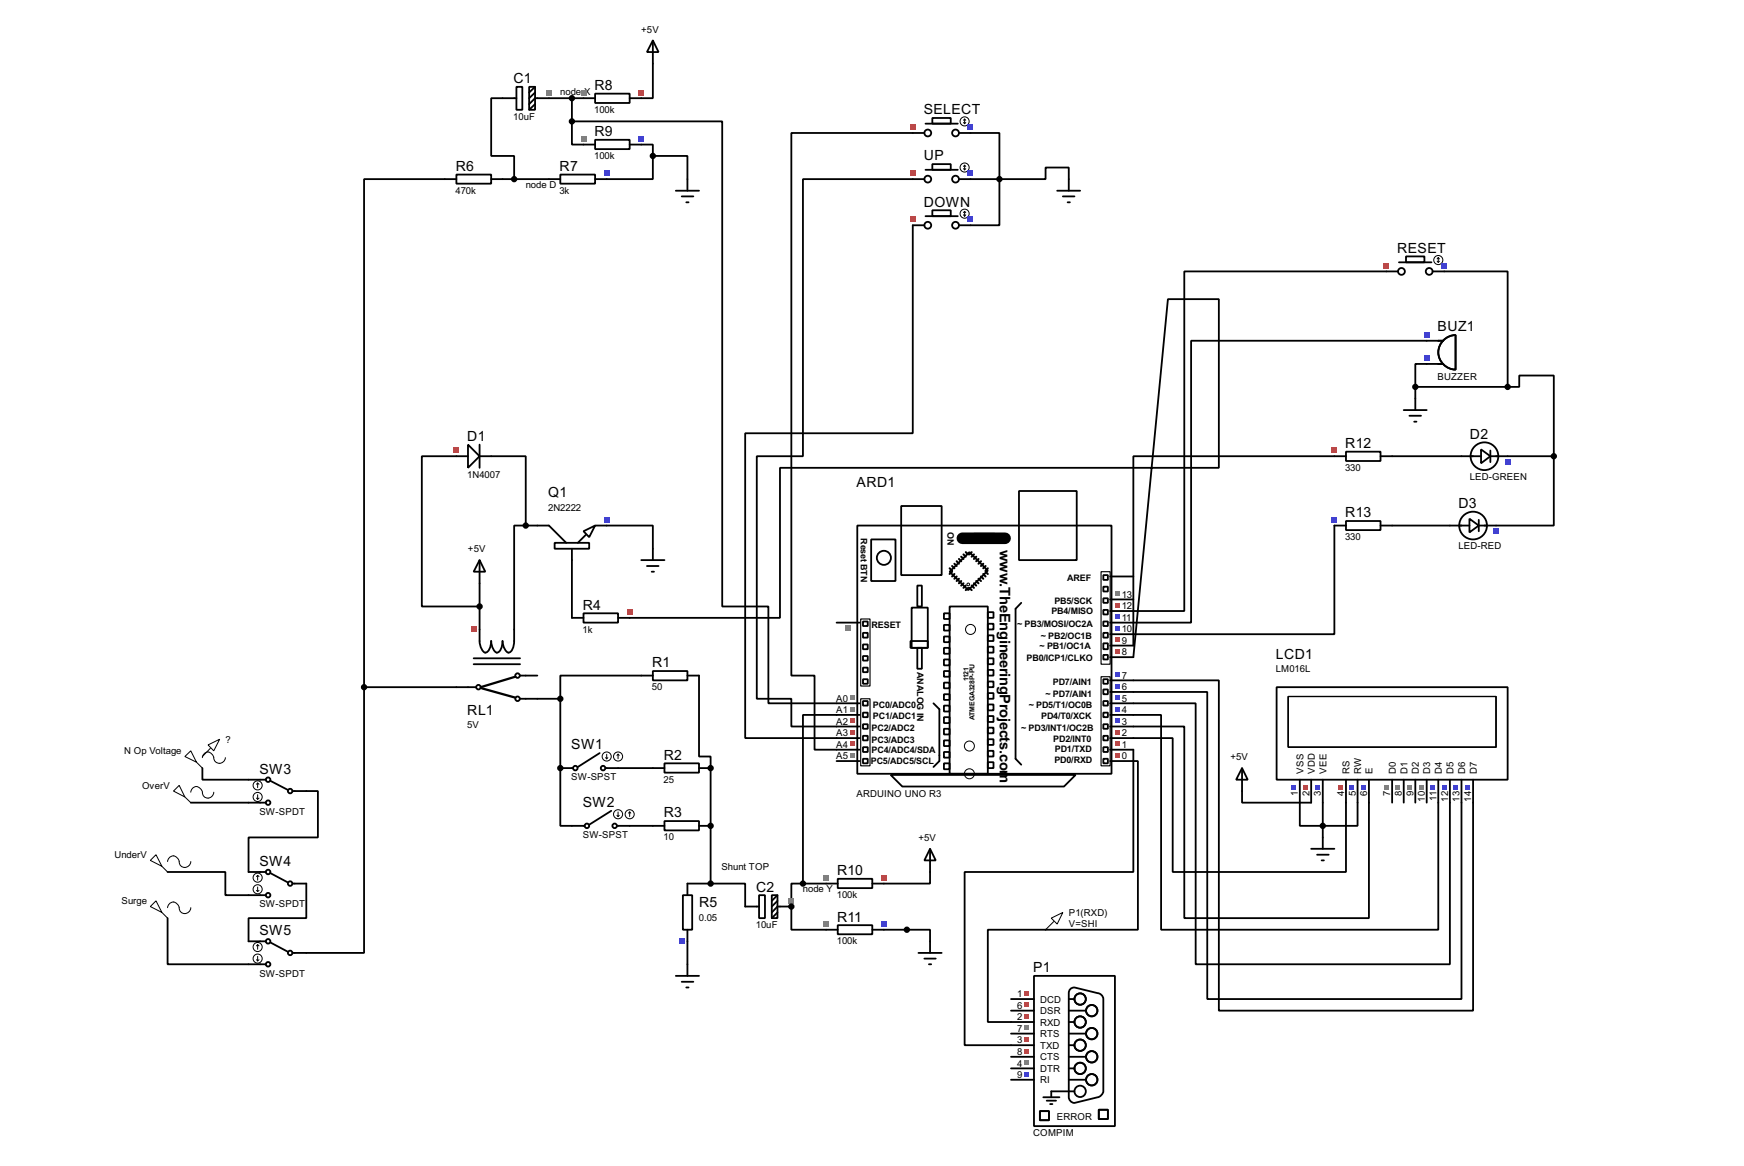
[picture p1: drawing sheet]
<svg xmlns="http://www.w3.org/2000/svg" width="383mm" height="256mm" viewBox="0 0 383 256" stroke-linecap="round" stroke-linejoin="round" font-family="sans-serif">
<g fill="none" stroke="#000" stroke-width=".4">
<path d="M143.6 14v7.6h-2.6M97.8 39.4h-17.7v111.8M110.5 21.6h-2.5v12.7h5.1v5.1M110.5 39.4h10.2M120.7 21.6h7.6M125.8 26.7v5.1h2.5M125.8 26.7h33v106.7h10.2v21.3h15M125.8 21.6v5.1M141 31.8h2.6v2.5M143.6 34.3v5.1h-10.2M143.6 34.3h7.6v5.1M200.7 29.3h-26.7v119.3h5.1v16.3h4.9"/>
<path d="M200.7 39.4h-24.1v61h-10.2v53.3h7.6v6.1h10M213.4 29.3h6.4v10.1M213.4 39.4h6.4M219.8 39.4v10.2h-6.4M219.8 39.4h10.1v-2.5h5.1v2.5M200.7 49.6v45.7h-36.8v67.1h20.1M304.9 59.7h-44.5v74.7h-11.2M317.6 59.7h13.9v25.4M313.7 75h-51.8v62h-12.7M311.2 85.1v2.6M311.2 85.1h20.3M313.7 80.1h-2.5v5"/>
<path d="M331.5 85.1h2.6v-2.5h7.6v17.8M100.4 100.4h-7.6v33h12.7M108 100.4h7.6v15.2M115.6 115.6h-2.5v22.9a8.7 8.7 0 0 1-.4 4.2 .87 .87 0 0 1-1.2 .7 3.3 3.3 0 0 1-1-2.4 2.35 2.35 0 0 1-1.2 2.6 2.75 2.75 0 0 1-1.3-2.6 2.37 2.37 0 0 1-1.3 2.6 2.75 2.75 0 0 1-1.2-2.6v-17.8M115.6 115.6h2.6M133.4 115.6h10.2v7.6M293.4 100.4h-44.2v41.6M293.4 115.6v23.9h-44.2M306.1 115.6h12.7M306.1 100.4h15.3M331.5 100.4h10.2M341.7 100.4v15.2h-12.7"/>
<path d="M105.5 123.2l1.2 2.6h-2.5zM125.8 123.2v12.7M138.5 135.9h33v-33h96.5v-37.1h-11.2l-7.6 78.8M141 123.2h5.1M142.3 124.5h2.5M143.3 125.8h.5M80.1 151.2v58.4h-12.7M80.1 151.2h24.6M104.2 144.8h10.2M104.2 146.1h10.2M114.4 153.7h8.8M114.4 148.6h3.8"/>
<path d="M123.2 153.7v28h2.6M141 148.6h-17.8v5.1M153.7 148.6v17.8h2.6v28M184 157.3h-7.4v37.1M249.2 149.7h18.8v72.6h55.9v-45.7M249.2 152.2h16.3v67.6h55.9v-43.2M249.2 154.7h13.7v57.4h55.9v-35.5M249.2 157.3h6.1v47.2h61v-27.9M249.2 159.8h11.2v42.2h40.6v-25.4M42 176.6h12.7M44.5 169v2.5h10.2M67.4 174h2.5v10.2h-15.2v7.6"/>
<path d="M135.9 169h7.7M249.2 162.4h8.7v29.4h38.1v-15.2M249.2 164.9v26.9h-37.1v38.1h10.2M249.2 167.4h1v37.1h-33v20.3h5.1M273.1 174v2.6h15.2M285.8 176.6v5.1h12.7v-5.1M290.9 176.6v7.6M36.9 191.8h12.7v5.1h5.1M67.4 194.4v7.6h-12.7v5.1M138.5 181.7h5.1M151.2 194.4h5.1M156.3 194.4h7.6v5"/>
<path d="M176.6 194.4h-2.6v10.1h7.7M176.6 194.4h5.1M204.5 191.8v2.6h-10.1M36.9 202v10.1h17.8M151.2 207.1v5M194.4 204.5h10.1v2.6"/>
<circle cx="105.2" cy="151.2" r=".5"/>
<circle cx="113.8" cy="153.7" r=".5"/>
<circle cx="113.8" cy="148.6" r=".5"/>
</g>
<g fill="#000">
<circle cx="123.2" cy="169" r=".2"/>
<circle cx="156.3" cy="169" r=".2"/>
<circle cx="156.3" cy="181.7" r=".2"/>
<circle cx="174" cy="199.4" r=".2"/>
</g>
<path d="M40.7 166.4l1.3-1.2 1.2 2.5zM43.2 167.7l1.3 1.3M44.5 166.7a1.25 1.25 0 0 1 1.3-1.3 1.25 1.25 0 0 1 1.2 1.3 1.28 1.28 0 0 0 1.3 1.2 1.28 1.28 0 0 0 1.3-1.2" fill="none" stroke="#000" stroke-width=".22"/>
<path d="M106 151.4l7.3 2.1M113.3 148.9l-7.6 2.3" fill="none" stroke="#000" stroke-width=".5"/>
<path d="M103.6 137.8h1.2v1.3h-1.2z" fill="#ff4040"/>
<g fill="none" stroke="#000" stroke-width=".4">
<path d="M118.2 115.6h2.5l3.8 3.8M122 119.4h7.6v1.3h-7.6zM128.3 116.9l2.6-1.3-1.3 2.6zM128.8 117.7l-1.7 1.7M130.9 115.6h2.5M125.8 120.7v2.5M141 148.6h2.6M143.6 147.6h7.6v2.1h-7.6zM151.2 148.6h2.5M123.2 169h2.8M131.9 165.7l-4.8 3M133.2 169h2.7"/>
<path d="M134.4 178.4l-4.8 3M143.6 169h2.5M146.1 167.9h7.6v2.1h-7.6zM153.7 169h2.6M125.8 181.7h2.8M135.7 181.7h2.8M143.6 181.7h2.5M146.1 180.6h7.6v2.1h-7.6zM153.7 181.7h2.6"/>
<circle cx="126.5" cy="169" r=".5"/>
<circle cx="132.6" cy="169" r=".5"/>
<circle cx="129" cy="181.7" r=".5"/>
<circle cx="135.1" cy="181.7" r=".5"/>
</g>
<g fill="none" stroke="#000" stroke-width=".22">
<path d="M133.2 166.7l.2 .2M133.4 165.9v1M133.7 166.7l-.3 .2M135.7 179.4l.2 .2M135.9 165.9l-.2 .3M135.9 165.9l.3 .3M135.9 165.9v1M135.9 178.6v1M136.2 179.4l-.3 .2M138.5 178.6l-.3 .3M138.5 178.6l.2 .3M138.5 178.6v1"/>
<circle cx="133.4" cy="166.4" r="1"/>
<circle cx="135.9" cy="166.4" r="1"/>
<circle cx="135.9" cy="179.1" r="1"/>
<circle cx="138.4" cy="179.1" r="1"/>
</g>
<circle cx="123.2" cy="169" r=".5" fill="#000" stroke="#000" stroke-width=".4"/>
<path d="M132.8 113.7h1.2v1.3h-1.2z" fill="#4040ff"/>
<path d="M125.8 135.9h2.5M128.3 134.9h7.6v2.1h-7.6zM135.9 135.9h2.6" fill="none" stroke="#000" stroke-width=".4"/>
<path d="M137.8 134h1.3v1.3h-1.3z" fill="#ff4040"/>
<circle cx="156.2" cy="169" r=".5" fill="#000" stroke="#000" stroke-width=".4"/>
<path d="M150.2 196.9h2v7.6h-2zM151.2 194.4v2.5M151.2 204.5v2.6" fill="none" stroke="#000" stroke-width=".4"/>
<path d="M149.3 206.4h1.2v1.3h-1.2z" fill="#4040ff"/>
<circle cx="156.2" cy="181.7" r=".5" fill="#000" stroke="#000" stroke-width=".4"/>
<g fill="none" stroke="#000" stroke-width=".4">
<path d="M188.5 115.6h55.9v54.6h-55.9zM191.6 118.7h5.3v9.1h-5.3zM198.2 111.3h8.9v15.2h-8.9zM214.2 117.4h4.5v2h-4.5zM224.1 108h12.7v15.2h-12.7zM184 137h5M189.8 139.2h1v1.1h-1zM189.8 136.7h1v1h-1zM200.5 133.7h3.5v8.8h-3.5zM201.7 128.8h1v4.6h-1zM207.6 134.9h1.2v1.3h-1.2zM207.6 137.5h1.2v1.2h-1.2z"/>
<path d="M208.8 133.4h8.4v36.8h-8.4zM208.8 125.8l4.4-4.3 4 4-4.3 4.3zM217.2 134.7h1.3v1.2h-1.3zM217.2 137.2h1.3v1.3h-1.3zM217.2 139.8h1.3v1.2h-1.3zM224.6 132.6l-1.3 1.3v33l1.3 1.3M242.6 126.5h1v1.1h-1zM242.6 131.6h1v1h-1zM242.6 134.2h1v1h-1zM242.6 136.7h1v1h-1zM242.6 139.2h1v1.1h-1zM242.6 129.1h1v1h-1z"/>
<path d="M244.1 139.5h5.1M244.1 137h5.1M244.1 134.4h5.1M244.1 131.9h5.1M244.1 126.8h5.1M184 159.8h5M184 157.3h5M184 154.7h5M189.8 144.3h1v1h-1zM189.8 149.4h1v1h-1zM189.8 146.9h1v1h-1zM189.8 141.8h1v1h-1z"/>
<path d="M189.8 154.2h1v1h-1zM189.8 156.8h1v1h-1zM189.8 159.3h1v1h-1zM200.2 141h3.8v1.5h-3.8zM201.7 142.5h1v4.6h-1zM205.3 154.7l1.3 1.3v11.4l-1.3 1.3M207.6 140h1.2v1.3h-1.2zM207.6 142.5h1.2v1.3h-1.2zM207.6 145.1h1.2v1.3h-1.2zM207.6 147.6h1.2v1.3h-1.2zM207.6 150.2h1.2v1.2h-1.2zM207.6 152.7h1.2v1.3h-1.2z"/>
<path d="M207.6 155.2h1.2v1.3h-1.2zM207.6 157.8h1.2v1.3h-1.2zM217.2 142.3h1.3v1.3h-1.3zM217.2 144.8h1.3v1.3h-1.3zM217.2 147.4h1.3v1.2h-1.3zM217.2 149.9h1.3v1.3h-1.3zM217.2 152.5h1.3v1.2h-1.3zM217.2 155h1.3v1.3h-1.3zM217.2 157.5h1.3v1.3h-1.3zM242.6 141.5h1v1.3h-1zM242.6 144.1h1v1h-1zM242.6 149.4h1v1h-1z"/>
<path d="M242.6 151.7h1v1h-1zM242.6 154.2h1v1h-1zM242.6 156.8h1v1h-1zM242.6 159.3h1v1h-1zM244.1 159.8h5.1M244.1 157.3h5.1M244.1 154.7h5.1M244.1 152.2h5.1M244.1 149.7h5.1M244.1 144.6h5.1M244.1 142h5.1M184 167.4h5"/>
<path d="M184 164.9h5M184 162.4h5M189.8 161.9h1v1h-1zM189.8 164.4h1v1h-1zM189.8 166.9h1v1h-1zM195.9 170.5h40.6l-2.5 2.5h-35.6zM207.6 160.3h1.2v1.3h-1.2zM207.6 162.9h1.2v1.2h-1.2zM207.6 165.4h1.2v1.3h-1.2zM207.6 167.9h1.2v1.3h-1.2zM217.2 160.1h1.3v1.2h-1.3zM217.2 162.6h1.3v1.3h-1.3z"/>
<path d="M217.2 165.2h1.3v1.2h-1.3zM217.2 167.7h1.3v1.3h-1.3zM242.6 161.9h1v1h-1zM242.6 164.4h1v1h-1zM242.6 166.9h1v1h-1zM244.1 167.4h5.1M244.1 164.9h5.1M244.1 162.4h5.1M148.6 214.7h5.1M149.9 216h2.6M150.9 217.2h.5M151.2 212.1v2.6"/>
<circle cx="194.3" cy="122.7" r="1.55"/>
</g>
<path d="M211.6 118.4h9.4" fill="none" stroke="#000" stroke-width="2.6"/>
<g fill="none" stroke="#000" stroke-width=".45">
<path d="M208.8 125l.6 .5M209.4 124.5l.5 .5M209.4 125.8l-.6 .5M209.9 124l.5 .5M209.9 126.3l-.5 .5M210.4 123.5l.5 .5M210.4 126.8l-.5 .5M210.9 123l.5 .5M210.9 127.3l-.5 .5M211.4 122.5l.5 .5M211.4 127.8l-.5 .5M211.9 122l.5 .5"/>
<path d="M211.9 128.3l-.5 .5M212.4 121.5l.5 .5M212.4 128.8l-.5 .5M212.9 129.3l-.5 .5M213.2 129.3l.5 .5M213.7 128.8l.5 .5M213.7 121.5l-.5 .5M214.2 128.3l.5 .5M214.2 122l-.5 .5M214.7 127.8l.5 .5M214.7 122.5l-.5 .5M215.2 127.3l.5 .5"/>
<path d="M215.2 123l-.5 .5M215.7 126.8l.5 .5M215.7 123.5l-.5 .5M216.2 126.3l.5 .5M216.2 124l-.5 .5M216.7 125.8l.5 .5M216.7 124.5l-.5 .5M217.2 125l-.5 .5"/>
</g>
<g fill="none" stroke="#000" stroke-width=".22">
<circle cx="212.9" cy="128.6" r=".3"/>
<circle cx="213.4" cy="138.5" r="1.1"/>
<circle cx="213.1" cy="170.2" r="1.1"/>
<circle cx="213.1" cy="164.1" r="1.1"/>
</g>
<path d="M189.3 136.2h2v14.7h-2zM242.1 125.8h2v20.3h-2zM189.3 153.7h2v14.8h-2zM242.1 148.9h2v19.6h-2z" fill="none" stroke="#000" stroke-width=".25"/>
<g fill="#ff4040">
<path d="M245.3 165.7h1v1h-1z"/>
<path d="M245.3 163.1h1v1h-1z"/>
<path d="M245.3 160.6h1v1h-1z"/>
</g>
<g fill="#4040ff">
<path d="M245.3 158h1v1.1h-1z"/>
<path d="M245.3 155.5h1v1h-1z"/>
<path d="M245.3 153h1v1h-1z"/>
<path d="M245.3 150.4h1v1h-1z"/>
<path d="M245.3 147.9h1v1h-1z"/>
</g>
<g fill="#ff4040">
<path d="M245.3 142.8h1v1h-1z"/>
<path d="M245.3 140.3h1v1h-1z"/>
</g>
<g fill="#4040ff">
<path d="M245.3 137.7h1v1h-1z"/>
<path d="M245.3 135.2h1v1h-1z"/>
</g>
<path d="M245.3 132.6h1v1.1h-1z" fill="#ff4040"/>
<g fill="#808080">
<path d="M245.3 130.1h1v1h-1z"/>
<path d="M186.9 165.7h1v1h-1z"/>
</g>
<g fill="#ff4040">
<path d="M186.9 163.1h1v1h-1z"/>
<path d="M186.9 160.6h1v1h-1z"/>
<path d="M186.9 158h1v1.1h-1z"/>
</g>
<g fill="#808080">
<path d="M186.9 155.5h1v1h-1z"/>
<path d="M186.9 153h1v1h-1z"/>
<path d="M185.9 137.6h1.2v1.3h-1.2z"/>
</g>
<path d="M102.9 97.8l2.6 2.6-2.6 2.5zM105.5 97.8v5.1M100.4 100.4h2.5M105.5 100.4h2.5" fill="none" stroke="#000" stroke-width=".4"/>
<path d="M99.7 98.5h1.3v1.2h-1.3z" fill="#ff4040"/>
<g fill="#000" stroke="#000" stroke-width=".4">
<circle cx="115.6" cy="115.6" r=".5"/>
<circle cx="105.4" cy="133.4" r=".5"/>
</g>
<path d="M97.8 39.4h2.6M100.4 38.4h7.6v2h-7.6zM108 39.4h2.5M120.7 39.4h2.5M123.2 38.4h7.7v2h-7.7zM130.9 39.4h2.5" fill="none" stroke="#000" stroke-width=".4"/>
<path d="M132.8 37.5h1.2v1.3h-1.2z" fill="#4040ff"/>
<path d="M113.6 19.1h1.3v5.1h-1.3zM116.4 19.1h1.3v5.1h-1.3zM117.7 19.1l-1.3 1.3M110.5 21.6h3.1M117.7 20.4l-1.3 1.2M117.7 22.9l-1.3 1.3M120.7 21.6h-3l-1.3 1.3M151.2 39.4v2.6M148.6 42h5.1M149.9 43.2h2.6M150.9 44.5h.5" fill="none" stroke="#000" stroke-width=".4"/>
<path d="M120.1 19.7h1.2v1.3h-1.2z" fill="#808080"/>
<circle cx="113" cy="39.4" r=".5" fill="#000" stroke="#000" stroke-width=".4"/>
<path d="M128.3 21.6h2.6M130.9 20.6h7.6v2.1h-7.6zM138.5 21.6h2.5" fill="none" stroke="#000" stroke-width=".4"/>
<path d="M127.7 19.7h1.3v1.3h-1.3z" fill="#808080"/>
<path d="M140.4 19.7h1.3v1.3h-1.3z" fill="#ff4040"/>
<path d="M143.6 8.9l1.2 2.6h-2.5zM143.6 8.9v5.1M128.3 31.8h2.6M130.9 30.8h7.6v2h-7.6zM138.5 31.8h2.5" fill="none" stroke="#000" stroke-width=".4"/>
<path d="M127.7 29.9h1.3v1.3h-1.3z" fill="#808080"/>
<path d="M140.4 29.9h1.3v1.3h-1.3z" fill="#4040ff"/>
<g fill="#000" stroke="#000" stroke-width=".4">
<circle cx="125.7" cy="21.6" r=".5"/>
<circle cx="125.7" cy="26.7" r=".5"/>
<circle cx="143.5" cy="34.3" r=".5"/>
</g>
<path d="M163.9 199.4h3M166.9 196.9h1.3v5.1h-1.3zM169.7 196.9h1.3v5.1h-1.3zM171 196.9l-1.3 1.3M171 198.2l-1.3 1.2M174 199.4h-3l-1.3 1.3M171 200.7l-1.3 1.3" fill="none" stroke="#000" stroke-width=".4"/>
<path d="M173.4 197.5h1.3v1.3h-1.3z" fill="#808080"/>
<circle cx="156.2" cy="194.4" r=".5" fill="#000" stroke="#000" stroke-width=".4"/>
<path d="M181.7 194.4h2.5M184.2 193.3h7.6v2.1h-7.6zM191.8 194.4h2.6" fill="none" stroke="#000" stroke-width=".4"/>
<path d="M181 192.5h1.3v1.2h-1.3z" fill="#808080"/>
<path d="M193.7 192.5h1.3v1.2h-1.3z" fill="#ff4040"/>
<path d="M181.7 204.5h2.5M184.2 203.5h7.6v2h-7.6zM191.8 204.5h2.6" fill="none" stroke="#000" stroke-width=".4"/>
<path d="M181 202.6h1.3v1.3h-1.3z" fill="#808080"/>
<path d="M193.7 202.6h1.3v1.3h-1.3z" fill="#4040ff"/>
<path d="M296 99.4h7.6v2h-7.6zM293.4 100.4h2.6M303.6 100.4h2.5M204.5 186.7l1.3 2.6h-2.5zM204.5 186.7v5.1M202 209.6h5.1M203.3 210.9h2.5M204.3 212.1h.5M204.5 207.1v2.5" fill="none" stroke="#000" stroke-width=".4"/>
<circle cx="174" cy="199.4" r=".5" fill="#000" stroke="#000" stroke-width=".4"/>
<path d="M292.8 98.5h1.3v1.2h-1.3z" fill="#ff4040"/>
<path d="M293.4 115.6h2.6M296 114.6h7.6v2h-7.6zM303.6 115.6h2.5" fill="none" stroke="#000" stroke-width=".4"/>
<path d="M292.8 113.7h1.3v1.3h-1.3z" fill="#4040ff"/>
<g fill="none" stroke="#000" stroke-width=".4">
<path d="M325.7 98.9l2 1.5-2 1.5zM327.7 99.1v2.6M321.4 100.4h4.3M327.7 100.4h3.8"/>
<circle cx="326.4" cy="100.4" r="3.1"/>
</g>
<path d="M330.9 101h1.3v1.3h-1.3z" fill="#4040ff"/>
<g fill="none" stroke="#000" stroke-width=".4">
<path d="M318.8 115.6h4.3M323.1 114.1l2.1 1.5-2.1 1.5zM325.2 114.4v2.5M325.2 115.6h3.8"/>
<circle cx="323.9" cy="115.6" r="3.1"/>
</g>
<path d="M328.3 116.3h1.3v1.2h-1.3z" fill="#4040ff"/>
<path d="M313.7 75h3.6M317.4 74.8a3.8 3.8 0 0 1 2.7-1.1v7.6a3.8 3.8 0 0 1-3.5-2.3 3.8 3.8 0 0 1 .8-4.2zM313.7 80.1h3.6" fill="none" stroke="#000" stroke-width=".4"/>
<g fill="#4040ff">
<path d="M313.1 78.2h1.3v1.2h-1.3z"/>
<path d="M313.1 73.1h1.3v1.2h-1.3z"/>
</g>
<g fill="none" stroke="#000" stroke-width=".4">
<path d="M304.9 59.7h2.5M307.6 57.7h7.2M309.2 56.4h4v1.3h-4zM315 59.7h2.6M308.7 90.2h5M309.9 91.5h2.6M311 92.8h.5M311.2 87.7v2.5"/>
<circle cx="308.1" cy="59.7" r=".75"/>
<circle cx="314.2" cy="59.7" r=".75"/>
</g>
<g fill="none" stroke="#000" stroke-width=".22">
<path d="M316 57.5l.3 .2M316.3 56.7v1M316.3 56.7l-.3 .3M316.3 56.7l.2 .3M316.5 57.5l-.2 .2"/>
<circle cx="316.2" cy="57.2" r="1"/>
</g>
<path d="M304.2 57.8h1.3v1.3h-1.3z" fill="#ff4040"/>
<path d="M316.9 57.8h1.3v1.3h-1.3z" fill="#4040ff"/>
<circle cx="311.2" cy="85.1" r=".5" fill="#000" stroke="#000" stroke-width=".4"/>
<g fill="none" stroke="#000" stroke-width=".4">
<path d="M280.7 151.2h50.8v20.3h-50.8zM285.8 171.5v5.1M288.3 171.5v5.1M290.9 171.5v5.1M296 171.5v5.1M298.5 171.5v5.1M301 171.5v5.1M306.1 171.5v5.1M308.7 171.5v5.1M311.2 171.5v5.1M313.7 171.5v5.1M316.3 171.5v5.1"/>
<path d="M318.8 171.5v5.1M321.4 171.5v5.1M323.9 171.5v5.1"/>
</g>
<path d="M283.3 153.2h45.7v11.2h-45.7z" fill="none" stroke="#000" stroke-width=".25"/>
<g fill="#4040ff">
<path d="M322.1 172.6h1v1.1h-1z"/>
<path d="M319.6 172.6h1v1.1h-1z"/>
<path d="M317 172.6h1.1v1.1h-1.1z"/>
<path d="M314.5 172.6h1v1.1h-1z"/>
</g>
<g fill="#808080">
<path d="M312 172.6h1v1.1h-1z"/>
<path d="M309.4 172.6h1v1.1h-1z"/>
<path d="M306.9 172.6h1v1.1h-1z"/>
<path d="M304.3 172.6h1.1v1.1h-1.1z"/>
</g>
<g fill="#4040ff">
<path d="M299.3 172.6h1v1.1h-1z"/>
<path d="M296.7 172.6h1v1.1h-1z"/>
</g>
<path d="M294.2 172.6h1v1.1h-1z" fill="#ff4040"/>
<path d="M284 172.6h1v1.1h-1z" fill="#4040ff"/>
<path d="M286.6 172.6h1v1.1h-1z" fill="#ff4040"/>
<path d="M289.1 172.6h1v1.1h-1z" fill="#4040ff"/>
<g fill="#000" stroke="#000" stroke-width=".4">
<circle cx="331.5" cy="85.1" r=".5"/>
<circle cx="341.6" cy="100.4" r=".5"/>
<circle cx="80" cy="151.2" r=".5"/>
<circle cx="123.2" cy="153.7" r=".5"/>
<circle cx="176.5" cy="194.4" r=".5"/>
<circle cx="290.8" cy="181.7" r=".5"/>
<circle cx="199.4" cy="204.5" r=".5"/>
</g>
<g fill="none" stroke="#000" stroke-width=".4">
<path d="M54.7 176.6h3.8M54.7 171.5h3.8M59.5 171.8l3.8 2M64.3 174h3.1M273.1 169l1.3 2.5h-2.6zM273.1 169v5M54.7 196.9h3.8M54.7 191.8h3.8M59.5 192.1l3.8 2M64.3 194.4h3.1M288.3 186.7h5.1M289.6 188h2.6"/>
<path d="M290.6 189.3h.5M290.9 184.2v2.5M54.7 212.1h3.8M54.7 207.1h3.8M59.5 207.3l3.8 2.1M64.3 209.6h3.1M222.3 219.8h5.1M227.4 214.7h17.8v33h-17.8zM235 219.8h1.3M235.2 217.7l.6-.4 .5-.1 5.1 1.3a1.39 1.39 0 0 1 1.2 1.3v20.3a1.66 1.66 0 0 1-1.2 1.3l-5.1 1.2a1.33 1.33 0 0 1-1.3-1.2v-22.9zM222.3 222.3h5.1M222.3 224.8h5.1"/>
<path d="M222.3 227.4h5.1M222.3 229.9h5.1M222.3 232.5h5.1M222.3 235h5.1M222.3 237.5h5.1M235 222.3h3.8M235 224.8h1.3M235 227.4h3.8M235 229.9h1.3M235 232.5h3.8M235 235h1.3M235 237.5h3.8"/>
<path d="M228.7 244.4h2v2h-2zM229.4 241.4h3.6M230.2 242.1h2M230.9 242.9h.5M236.3 240.1h-5.1v1.3M241.6 244.1h2v2.1h-2z"/>
<circle cx="58.9" cy="176.6" r=".5"/>
<circle cx="58.9" cy="171.5" r=".5"/>
<circle cx="63.8" cy="174" r=".5"/>
<circle cx="58.9" cy="196.9" r=".5"/>
<circle cx="58.9" cy="191.8" r=".5"/>
<circle cx="63.8" cy="194.4" r=".5"/>
<circle cx="58.9" cy="207.1" r=".5"/>
<circle cx="58.9" cy="212.1" r=".5"/>
<circle cx="63.8" cy="209.6" r=".5"/>
<circle cx="237.5" cy="219.8" r="1.25"/>
<circle cx="237.5" cy="224.8" r="1.25"/>
<circle cx="237.5" cy="229.9" r="1.25"/>
<circle cx="237.5" cy="235" r="1.25"/>
<circle cx="240" cy="232.5" r="1.25"/>
<circle cx="240" cy="237.5" r="1.25"/>
<circle cx="240" cy="222.3" r="1.25"/>
<circle cx="240" cy="227.4" r="1.25"/>
<circle cx="237.5" cy="240.1" r="1.25"/>
</g>
<g fill="none" stroke="#000" stroke-width=".22">
<path d="M38.2 174l1.2-1.2 1.3 2.5zM40.7 175.3l1.3 1.3M42 174.3a1.28 1.28 0 0 1 1.2-1.3 1.28 1.28 0 0 1 1.3 1.3 1.25 1.25 0 0 0 1.3 1.3 1.25 1.25 0 0 0 1.2-1.3M45.8 163.9l2.5-1.3-1.3 2.6zM46.3 164.6l-1.8 1.8M56.4 175.6l.3 .2M56.7 172.3l.3 .2M56.7 172.3l-.3 .2M56.7 172.3v1M56.7 174.8v1M57 175.6l-.3 .2M33.1 189.3l1.2-1.3 1.3 2.6z"/>
<path d="M34.3 198.2l1.3 2.5-2.5-1.3zM35.6 190.6l1.3 1.2M36.9 189.5a1.28 1.28 0 0 1 1.2-1.3 1.28 1.28 0 0 1 1.3 1.3 1.28 1.28 0 0 0 1.3 1.3 1.28 1.28 0 0 0 1.3-1.3M36.9 199.7a1.28 1.28 0 0 1 1.2-1.3 1.28 1.28 0 0 1 1.3 1.3 1.28 1.28 0 0 0 1.3 1.3 1.28 1.28 0 0 0 1.3-1.3M56.4 195.9l.3 .2M56.7 192.6v1M56.7 195.1v1M56.7 192.6l.3 .2M56.7 192.6l-.3 .2M57 195.9l-.3 .2M35.6 200.7l1.3 1.3M56.4 211.1l.3 .3"/>
<path d="M56.7 207.8v1M56.7 210.4v1M56.7 207.8l.3 .3M56.7 207.8l-.3 .3M57 211.1l-.3 .3"/>
<circle cx="56.6" cy="172.8" r="1"/>
<circle cx="56.6" cy="175.3" r="1"/>
<circle cx="56.6" cy="195.6" r="1"/>
<circle cx="56.6" cy="193.1" r="1"/>
<circle cx="56.6" cy="208.3" r="1"/>
<circle cx="56.6" cy="210.9" r="1"/>
</g>
<g fill="#ff4040">
<path d="M225.2 228.1h1v1.1h-1z"/>
<path d="M225.2 223.1h1v1h-1z"/>
<path d="M225.2 230.7h1v1h-1z"/>
</g>
<path d="M225.2 225.6h1v1h-1z" fill="#808080"/>
<path d="M225.2 220.5h1v1h-1z" fill="#ff4040"/>
<path d="M225.2 233.2h1v1h-1z" fill="#808080"/>
<path d="M225.2 218h1v1h-1z" fill="#ff4040"/>
<path d="M225.2 235.8h1v1h-1z" fill="#4040ff"/>
<g fill="none" stroke="#000" stroke-width=".22">
<path d="M211.9 27l.2 .2M212.1 26.2v1M212.1 26.2l-.2 .3M212.1 26.2l.3 .3M212.4 27l-.3 .2M231.2 202l2.5-1.3-1.2 2.6zM231.7 202.7l-1.8 1.8"/>
<circle cx="212.1" cy="26.7" r="1"/>
</g>
<g fill="none" stroke="#000" stroke-width=".4">
<path d="M200.7 29.3h2.6M203.5 27.2h7.1M205 26h4.1v1.2h-4.1zM210.9 29.3h2.5"/>
<circle cx="204" cy="29.3" r=".75"/>
<circle cx="210.1" cy="29.3" r=".75"/>
</g>
<path d="M200.1 27.4h1.2v1.2h-1.2z" fill="#ff4040"/>
<path d="M212.8 27.4h1.2v1.2h-1.2z" fill="#4040ff"/>
<g fill="none" stroke="#000" stroke-width=".4">
<path d="M200.7 39.4h2.6M203.5 37.4h7.1M205 36.1h4.1v1.3h-4.1zM210.9 39.4h2.5"/>
<circle cx="204" cy="39.4" r=".75"/>
<circle cx="210.1" cy="39.4" r=".75"/>
</g>
<g fill="none" stroke="#000" stroke-width=".22">
<path d="M211.9 37.1l.2 .3M212.1 36.4v1M212.1 36.4l-.2 .2M212.1 36.4l.3 .2M212.4 37.1l-.3 .3"/>
<circle cx="212.1" cy="36.9" r="1"/>
</g>
<path d="M200.1 37.5h1.2v1.3h-1.2z" fill="#ff4040"/>
<path d="M212.8 37.5h1.2v1.3h-1.2z" fill="#4040ff"/>
<g fill="none" stroke="#000" stroke-width=".4">
<path d="M200.7 49.6h2.6M203.5 47.6h7.1M205 46.3h4.1v1.3h-4.1zM210.9 49.6h2.5"/>
<circle cx="204" cy="49.6" r=".75"/>
<circle cx="210.1" cy="49.6" r=".75"/>
</g>
<g fill="none" stroke="#000" stroke-width=".22">
<path d="M211.9 47.3l.2 .3M212.1 46.5v1.1M212.1 46.5l-.2 .3M212.1 46.5l.3 .3M212.4 47.3l-.3 .3"/>
<circle cx="212.1" cy="47" r="1"/>
</g>
<path d="M200.1 47.7h1.2v1.2h-1.2z" fill="#ff4040"/>
<path d="M212.8 47.7h1.2v1.2h-1.2z" fill="#4040ff"/>
<circle cx="219.7" cy="39.4" r=".5" fill="#000" stroke="#000" stroke-width=".4"/>
<path d="M235 39.4v2.6M232.5 42h5M233.7 43.2h2.6M234.8 44.5h.5" fill="none" stroke="#000" stroke-width=".4"/>
<g font-size="3.6">
<text x="219.9" y="121.1" transform="rotate(90 219.9 121.1)">w</text>
<text x="219.9" y="128.3" transform="rotate(90 219.9 128.3)">.TheEngineeringProjects.com</text>
</g>
<g font-size="3.5">
<text x="112.9" y="18.3">C1</text>
<text x="130.7" y="19.8">R8</text>
<text x="130.7" y="30">R9</text>
<text x="203.1" y="25.1">SELECT</text>
<text x="203.1" y="35.3">UP</text>
<text x="100.2" y="37.6">R6</text>
<text x="123.1" y="37.6">R7</text>
<text x="203.1" y="45.5">DOWN</text>
<text x="307.2" y="55.6">RESET</text>
<text x="316.1" y="72.9">BUZ1</text>
<text x="102.8" y="97">D1</text>
<text x="295.8" y="98.6">R12</text>
<text x="323.2" y="96.5">D2</text>
<text x="188.4" y="107.2">ARD1</text>
<text x="120.6" y="109.4">Q1</text>
<text x="295.8" y="113.8">R13</text>
<text x="320.7" y="111.8">D3</text>
<text x="128.2" y="134.1">R4</text>
<text x="143.4" y="146.8">R1</text>
<text x="280.6" y="145">LCD1</text>
<text x="102.8" y="157.3">RL1</text>
<text x="125.6" y="164.9">SW1</text>
<text x="146" y="167.1">R2</text>
<text x="57.1" y="170.2">SW3</text>
<text x="128.2" y="177.6">SW2</text>
<text x="146" y="179.8">R3</text>
<text x="57.1" y="190.5">SW4</text>
<text x="166.3" y="196.1">C2</text>
<text x="184.1" y="192.5">R10</text>
<text x="153.7" y="199.6">R5</text>
<text x="184.1" y="202.7">R11</text>
<text x="57.1" y="205.8">SW5</text>
<text x="227.2" y="213.9">P1</text>
</g>
<g font-size="2.4">
<text x="141" y="7.2">+5V</text>
<text x="123.2" y="21">node X</text>
<text x="112.9" y="26.4">10uF</text>
<text x="130.7" y="24.8">100k</text>
<text x="130.7" y="35">100k</text>
<text x="115.6" y="41.3">node D</text>
<text x="100.2" y="42.6">470k</text>
<text x="123" y="42.6">3k</text>
<text x="316.1" y="83.5">BUZZER</text>
<text x="102.7" y="105.1">1N4007</text>
<text x="295.8" y="103.6">330</text>
<text x="323.2" y="105.6">LED-GREEN</text>
<text x="120.5" y="112.3">2N2222</text>
<text x="295.8" y="118.8">330</text>
<text x="102.9" y="121.5">+5V</text>
<text x="320.7" y="120.9">LED-RED</text>
<text x="246.7" y="131.5">13</text>
<text x="246.7" y="136.6">11</text>
<text x="246.7" y="134">12</text>
<text x="128.1" y="139.2">1k</text>
<text x="246.7" y="141.6">9</text>
<text x="246.7" y="139.1">10</text>
<text x="246.7" y="149.3">7</text>
<text x="246.7" y="144.2">8</text>
<text x="280.5" y="147.9">LM016L</text>
<text x="143.4" y="151.9">50</text>
<text x="183.9" y="154.3">A0</text>
<text x="246.7" y="154.3">5</text>
<text x="246.7" y="151.8">6</text>
<text x="102.7" y="160.2">5V</text>
<text x="183.9" y="162">A3</text>
<text x="183.9" y="159.4">A2</text>
<text x="183.9" y="156.9">A1</text>
<text x="246.7" y="162">2</text>
<text x="246.7" y="159.4">3</text>
<text x="246.7" y="156.9">4</text>
<text x="27.3" y="166">N Op Voltage</text>
<text x="49.6" y="163.4">?</text>
<text x="183.9" y="167">A5</text>
<text x="183.9" y="164.5">A4</text>
<text x="246.7" y="167">0</text>
<text x="246.7" y="164.5">1</text>
<text x="270.6" y="167.2">+5V</text>
<text x="31.2" y="173.6">OverV</text>
<text x="125.6" y="171.7">SW-SPST</text>
<text x="145.9" y="172.2">25</text>
<text x="286.6" y="170.2" transform="rotate(-90 286.6 170.2)">VSS</text>
<text x="289.1" y="170.2" transform="rotate(-90 289.1 170.2)">VDD</text>
<text x="291.7" y="170.2" transform="rotate(-90 291.7 170.2)">VEE</text>
<text x="296.8" y="170.2" transform="rotate(-90 296.8 170.2)">RS</text>
<text x="299.3" y="170.2" transform="rotate(-90 299.3 170.2)">RW</text>
<text x="301.8" y="170.2" transform="rotate(-90 301.8 170.2)">E</text>
<text x="306.9" y="170.2" transform="rotate(-90 306.9 170.2)">D0</text>
<text x="309.5" y="170.2" transform="rotate(-90 309.5 170.2)">D1</text>
<text x="312" y="170.2" transform="rotate(-90 312 170.2)">D2</text>
<text x="314.5" y="170.2" transform="rotate(-90 314.5 170.2)">D3</text>
<text x="317.1" y="170.2" transform="rotate(-90 317.1 170.2)">D4</text>
<text x="319.6" y="170.2" transform="rotate(-90 319.6 170.2)">D5</text>
<text x="322.2" y="170.2" transform="rotate(-90 322.2 170.2)">D6</text>
<text x="324.7" y="170.2" transform="rotate(-90 324.7 170.2)">D7</text>
<text x="57" y="179.3">SW-SPDT</text>
<text x="188.3" y="175.2">ARDUINO UNO R3</text>
<text x="285.4" y="175.1" transform="rotate(-90 285.4 175.1)">1</text>
<text x="287.9" y="175.2" transform="rotate(-90 287.9 175.2)">2</text>
<text x="290.5" y="175.1" transform="rotate(-90 290.5 175.1)">3</text>
<text x="295.6" y="175.2" transform="rotate(-90 295.6 175.2)">4</text>
<text x="298.1" y="175.1" transform="rotate(-90 298.1 175.1)">5</text>
<text x="300.6" y="175.2" transform="rotate(-90 300.6 175.2)">6</text>
<text x="305.7" y="175.2" transform="rotate(-90 305.7 175.2)">7</text>
<text x="308.3" y="175.2" transform="rotate(-90 308.3 175.2)">8</text>
<text x="310.8" y="175.1" transform="rotate(-90 310.8 175.1)">9</text>
<text x="313.3" y="176.3" transform="rotate(-90 313.3 176.3)">10</text>
<text x="315.9" y="176.2" transform="rotate(-90 315.9 176.2)">11</text>
<text x="318.4" y="176.3" transform="rotate(-90 318.4 176.3)">12</text>
<text x="321" y="176.3" transform="rotate(-90 321 176.3)">13</text>
<text x="323.5" y="176.3" transform="rotate(-90 323.5 176.3)">14</text>
<text x="128.1" y="184.4">SW-SPST</text>
<text x="145.9" y="184.9">10</text>
<text x="202" y="185">+5V</text>
<text x="25.2" y="188.8">UnderV</text>
<text x="158.6" y="191.4">Shunt TOP</text>
<text x="176.6" y="196.3">node Y</text>
<text x="184" y="197.6">100k</text>
<text x="26.7" y="199">Surge</text>
<text x="57" y="199.6">SW-SPDT</text>
<text x="153.7" y="202.5">0.05</text>
<text x="235" y="201.5">P1(RXD)</text>
<text x="235" y="204">V=SHI</text>
<text x="166.2" y="204.2">10uF</text>
<text x="184" y="207.7">100k</text>
<text x="57" y="214.9">SW-SPDT</text>
<text x="223.7" y="221.9">6</text>
<text x="223.7" y="219.4">1</text>
<text x="228.7" y="220.6">DCD</text>
<text x="223.7" y="224.4">2</text>
<text x="223.7" y="227">7</text>
<text x="228.7" y="225.6">RXD</text>
<text x="228.7" y="223.1">DSR</text>
<text x="223.7" y="229.5">3</text>
<text x="223.7" y="232.1">8</text>
<text x="228.7" y="230.7">TXD</text>
<text x="228.7" y="233.3">CTS</text>
<text x="228.7" y="228.2">RTS</text>
<text x="223.7" y="234.6">4</text>
<text x="223.7" y="237.1">9</text>
<text x="228.7" y="235.8">DTR</text>
<text x="228.7" y="238.3">RI</text>
<text x="227.2" y="249.9">COMPIM</text>
<text x="232.4" y="246.4">ERROR</text>
</g>
<g font-size="2.2">
<text x="189.3" y="118.4" transform="rotate(90 189.3 118.4)">Reset BTN</text>
<text x="208.3" y="117" transform="rotate(90 208.3 117)">ON</text>
<text x="234.6" y="127.8">AREF</text>
<text x="223.7" y="138">~ PB3/MOSI/OC2A</text>
<text x="231.2" y="135.2">PB4/MISO</text>
<text x="231.8" y="132.9">PB5/SCK</text>
<text x="191.6" y="138.2">RESET</text>
<text x="228.6" y="142.8">~ PB1/OC1A</text>
<text x="228.9" y="140.5">~ PB2/OC1B</text>
<text x="201.7" y="147.8" transform="rotate(90 201.7 147.8)">ANALOG IN</text>
<text x="225.7" y="145.3">PB0/ICP1/CLKO</text>
<text x="191.9" y="155.7">PC0/ADC0</text>
<text x="226.2" y="155.7">~ PD5/T1/OC0B</text>
<text x="229.9" y="153.2">~ PD7/AIN1</text>
<text x="231.5" y="150.7">PD7/AIN1</text>
<text x="191.6" y="160.8">PC2/ADC2</text>
<text x="191.9" y="158.3">PC1/ADC1</text>
<text x="224.6" y="160.8">~ PD3/INT1/OC2B</text>
<text x="228.9" y="158.3">PD4/T0/XCK</text>
<text x="191.6" y="165.7">PC4/ADC4/SDA</text>
<text x="191.6" y="163.4">PC3/ADC3</text>
<text x="231.6" y="163.1">PD2/INT0</text>
<text x="231.8" y="167.9">PD0/RXD</text>
<text x="231.9" y="165.4">PD1/TXD</text>
<text x="191.5" y="168.2">PC5/ADC5/SCL</text>
</g>
<g font-size="1.7">
<text x="213" y="149.9" transform="rotate(-90 213 149.9)">1121</text>
<text x="214.3" y="158.4" transform="rotate(-90 214.3 158.4)">ATMEGA328P-PU</text>
</g>
</svg>
